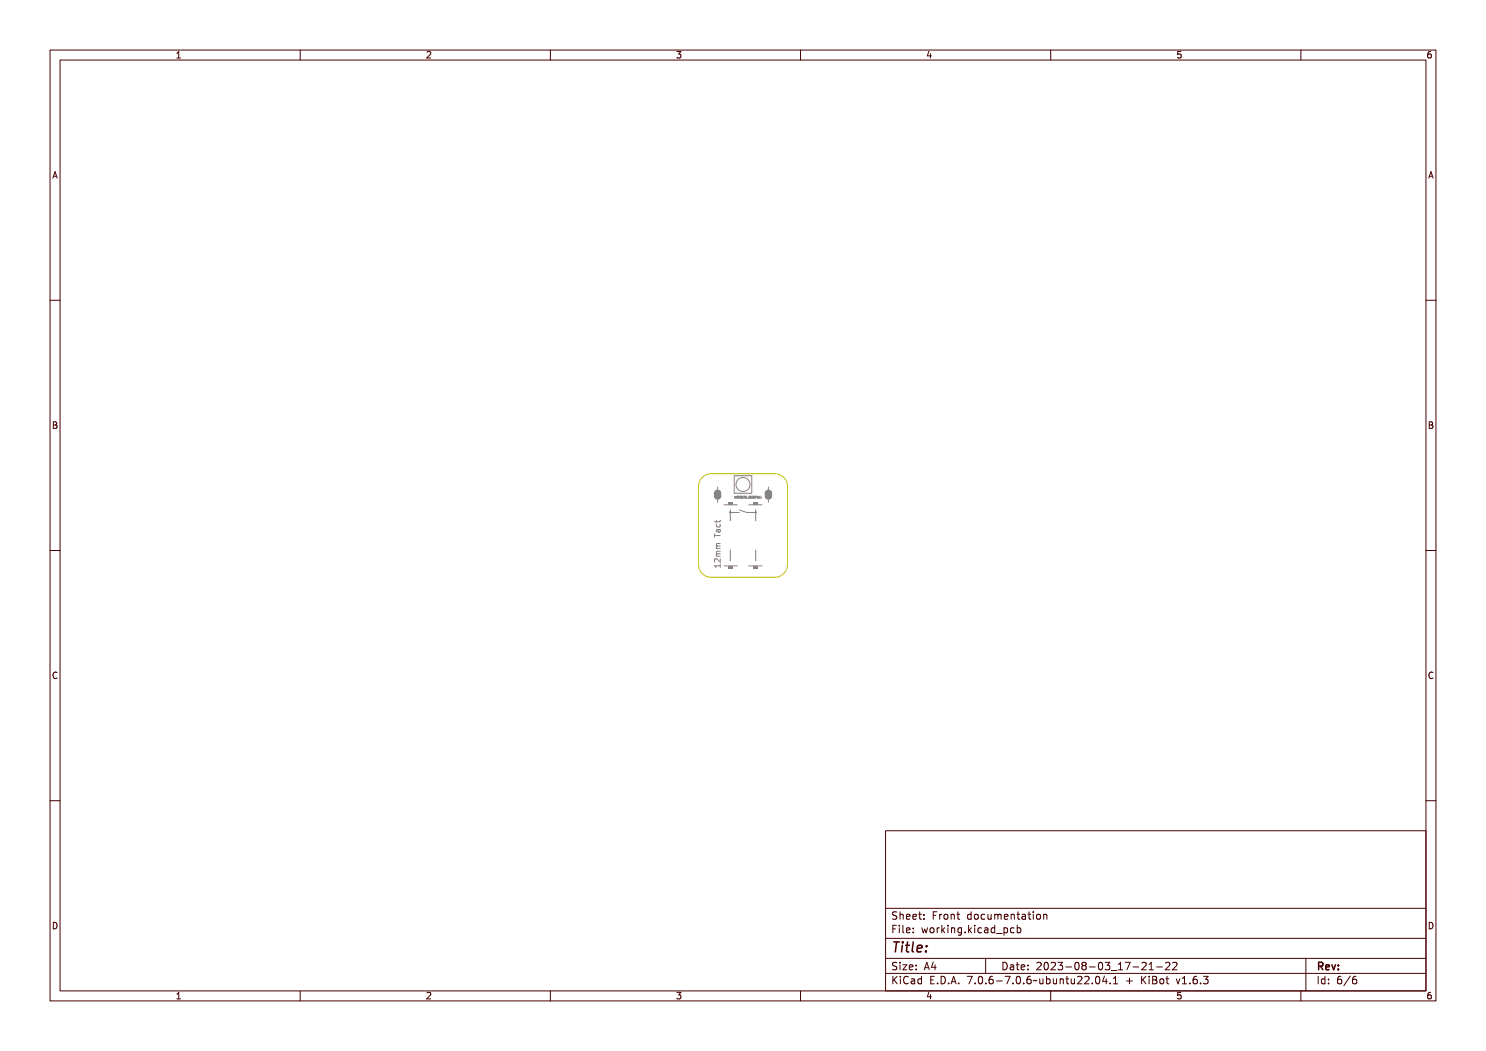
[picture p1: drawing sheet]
<svg xmlns="http://www.w3.org/2000/svg" width="297mm" height="210mm" viewBox="0 0 297 210" stroke-linecap="round" stroke-linejoin="round" font-family="sans-serif">
<g fill="none" stroke="#848484" stroke-width=".2">
<path d="M146.7 99.2l.1 .3v-.2l.1 .2 .1-.3v.3l-.1-.2-.1 .2zM147.1 99.2h.2l-.2 .1 .2 .2h-.2l.1-.1zM147.4 99.2a.16 .16 0 0 1 .2 .1 .16 .16 0 0 1-.2 .2h.2h-.2l.1-.2zM147.7 99.2h.2l-.1 .3h-.2zM148 99.2h.1l.1 .3h-.2zM148.2 99.2a.16 .16 0 0 1 .3 .1 .16 .16 0 0 1-.2 .2h.2h-.3l.2-.2zM148.5 99.2h.2v.3h-.2zM148.6 99.4l.1 .1zM148.6 99.2l.1 .1zM148.8 99.6l.3 .1zM149.1 99.2h.2v.3h-.2l.2-.1zM149.4 99.2h.2h-.1a.16 .16 0 0 1 .1 .2 .16 .16 0 0 1-.2 .1l.2-.1h-.2z"/>
<path d="M149.7 99.2h.2v.3h-.2l.2-.1zM150 99.2h.2h-.1a.16 .16 0 0 1 .1 .2 .16 .16 0 0 1-.2 .1l.2-.1h-.2zM150.3 99.2h.2h-.1l.1 .1-.1 .2zM150.6 99.2l.1 .3 .1-.3v.3h-.2zM150.9 99.2l.1 .3h.1h-.2zM151.2 99.2l.1 .3h.1h-.2zM151.8 99.2v.3h.2M152.1 99.2v.3h.2M142.8 106.7v.6M142.8 107h1.1M142.9 111.5h1v-.2h.1v.6h-.1v-.2h-.9l.1 .3h-.2zM142.9 106.6h.1v.4h1v.1h-1v.4h-.1z"/>
<path d="M142.9 110.5a.72 .72 0 0 1 1 .4v-.5h.1v.7l-.6-.4a.28 .28 0 0 0-.4 0 .28 .28 0 0 0 .1 .4l-.2-.2zM143.2 109.5l.8-.1v.2l-.8 .1 .8 .1v.1l-.8 .1 .8 .1v.1h-.8zM143.2 108.6l.8-.1v.1l-.8 .1 .8 .1v.2h-.8l.8 .1v.2h-.8zM143.2 103.9l.1 .4h.5l.2-.4v.4l-.1 .1h-.6l-.1 .2v-.2h-.3v-.1h.3zM143.2 111.1h.7M143.2 104v.4M143.2 109.6h.7M143.2 104.9h.1a.31 .31 0 0 0 .1 .4 .31 .31 0 0 0 .4 0 .31 .31 0 0 0 0-.4h.2a.43 .43 0 0 1-.4 .6 .43 .43 0 0 1-.4-.6zM143.2 105.9l.8-.1-.1 .1a.29 .29 0 0 1 .1 .4 .29 .29 0 0 1-.4 .2 .29 .29 0 0 1-.1-.4v-.2l-.2 .1v.4h-.1zM143.2 104.8v.3l.2 .2 .5-.1v-.4M143.3 110.6l-.1 .2 .1 .3M143.3 109.1l-.1 .2 .1 .3"/>
<path d="M143.3 110.6h.6M143.3 109.1h.6M143.5 105.8l.2 .5 .2-.1v-.4M143.9 104l-.1 .3h-1M143.9 111.6v.7l-.8-.7-.3 .3 .1 .4M143.9 112.7v.7M143.9 113.1h-1.1l.3 .3M143.9 105.8l-.7 .1v.4M143.9 108.6l-.7 .1v.2l.1 .2M143.9 110.1l-.7 .1v.3l.1 .1M144.7 113.1h2.7M144.7 100.9h2.7"/>
<path d="M146 101.9v2.2M146 109.9v2.2M146 102.4h1.7M147.7 101.9l1.6 .5h1.7M149.6 113.1h2.7M149.6 100.9h2.7M151 101.9v2.2M151 109.9v2.2"/>
<circle cx="147.8" cy="99.3" r=".06"/>
<circle cx="147.8" cy="99.4" r=".07"/>
<circle cx="143.7" cy="106.2" r=".19"/>
<circle cx="146" cy="102.4" r=".13"/>
<circle cx="151" cy="102.4" r=".13"/>
</g>
<g fill="#848484">
<path d="M150.5 100.4h.9v.5h-.9z" fill-rule="evenodd"/>
<path d="M145.6 100.4h.9v.5h-.9z" fill-rule="evenodd"/>
<path d="M150.5 113.1h.9v.5h-.9z" fill-rule="evenodd"/>
<path d="M145.6 113.1h.9v.5h-.9z" fill-rule="evenodd"/>
</g>
<g fill="none" stroke="#848484" stroke-width=".2">
<path d="M143.4 97.3v.5M143.4 99.9v.5M146.8 95.1h3.5v3.5h-3.5zM153.6 97.3v.5M153.6 99.9v.5"/>
<circle cx="148.5" cy="96.8" r="1.4"/>
</g>
<path d="M143.3 99.1l.1 .1 .1-.1M143.3 98.6l.1-.1 .1 .1M153.5 99.1l.1 .1 .1-.1M153.5 98.6l.1-.1 .1 .1" fill="none" stroke="#848484" stroke-width="1.3"/>
<path d="M140.2 95.6a2.54 2.54 0 0 1 2-.9h12.7a2.54 2.54 0 0 1 2.5 2.5v15.6a2.54 2.54 0 0 1-2.5 2.6h-12.7a2.54 2.54 0 0 1-2.6-2.6v-15.6l.1-.6z" fill="none" stroke="#c2c200" stroke-width=".2"/>
<g fill="none" stroke="#480000" stroke-width=".2">
<path d="M10 10h277v190h-277zM12 12h273v186h-273zM60 10v2M110 10v2M160 10v2M210 10v2M260 10v2M10 60h2M285 60h2M10 110h2M285 110h2M10 160h2"/>
<path d="M285 160h2M177 166h108v32h-108zM60 198v2M110 198v2M160 198v2M177 181.5h108M177 187.5h108M177 191.5h108M177 194.5h108M178.1 195.2h.2v.6l.6-.6h.3l-.6 .6 .6 .8h-.2l-.5-.7-.2 .2v.5h-.2zM178.2 185h.9v.2h-.7v.4h.6v.2h-.6v.7h-.2zM178.3 182.4l.5-.1h.2v.2a.31 .31 0 0 0-.5-.1 .31 .31 0 0 0 0 .5 .5 .5 0 0 1 .6 .6 .5 .5 0 0 1-.8 .2l-.1-.2a.34 .34 0 0 0 .4 .1 .34 .34 0 0 0 .1-.5 .47 .47 0 0 1-.5-.2 .47 .47 0 0 1 .1-.5z"/>
<path d="M178.3 192.5l.5-.1h.2v.2a.31 .31 0 0 0-.5-.1 .31 .31 0 0 0 0 .5 .5 .5 0 0 1 .6 .6 .5 .5 0 0 1-.8 .2l-.1-.2a.34 .34 0 0 0 .4 .1 .34 .34 0 0 0 .1-.5 .47 .47 0 0 1-.5-.2 .47 .47 0 0 1 .1-.5zM179.4 182.2h.2v.6a.35 .35 0 0 1 .4-.1 .35 .35 0 0 1 .2 .4v.6h-.2v-.8h-.4v.8h-.2zM179.5 185.4h.4v.9h.4v.2h-.9v-.2h.3v-.8h-.2zM179.5 192.8h.4v.9h.4v.1h-.9v-.1h.3v-.8h-.2zM179.5 195.6h.4v.9h.4v.1h-.9v-.1h.3v-.8h-.2zM179.7 184.9h.2v.3h-.2zM179.7 192.3h.2v.3h-.2zM179.7 195.1h.2v.3h-.2zM180.6 184.9h.4v1.3l.4 .1v.2l-.5-.2v-1.2h-.3zM180.6 192.8h.8l-.6 .9h.6v.1h-.8l.6-.9h-.6zM180.7 182.8l.1-.1a.49 .49 0 0 1 .5 0 .49 .49 0 0 1 .2 .5h-.8a.42 .42 0 0 0 .3 .4 .42 .42 0 0 0 .4-.1 .47 .47 0 0 1-.4 .3 .47 .47 0 0 1-.4-.3zM180.7 195.4a.4 .4 0 0 1 .4-.3 .4 .4 0 0 1 .4 .3 .56 .56 0 0 0-.8 .4 .56 .56 0 0 0 .5 .7l.3-.1a.43 .43 0 0 1-.5 .3 .43 .43 0 0 1-.4-.4v-.6z"/>
<path d="M180.8 182.9l.4-.1 .1 .3h-.6zM181.8 195.6l.3-.1a.43 .43 0 0 1 .5 .5v.6h-.1v-.1a.38 .38 0 0 1-.5 .2 .38 .38 0 0 1-.2-.5 .38 .38 0 0 1 .4-.2h.3a.35 .35 0 0 0-.3-.4 .35 .35 0 0 0-.4 .2zM181.9 182.8l.1-.1a.49 .49 0 0 1 .5 0 .49 .49 0 0 1 .2 .5h-.8a.42 .42 0 0 0 .3 .4 .42 .42 0 0 0 .5-.1 .47 .47 0 0 1-.5 .3 .47 .47 0 0 1-.4-.3zM181.9 185.5l.1-.1a.49 .49 0 0 1 .5 0 .49 .49 0 0 1 .2 .5h-.8a.42 .42 0 0 0 .3 .4 .42 .42 0 0 0 .5-.1 .47 .47 0 0 1-.5 .3 .47 .47 0 0 1-.4-.3zM181.9 192.9l.1-.1a.49 .49 0 0 1 .5 0 .49 .49 0 0 1 .2 .5h-.8a.42 .42 0 0 0 .3 .4 .42 .42 0 0 0 .5-.1 .47 .47 0 0 1-.5 .3 .47 .47 0 0 1-.4-.3zM182 196.2l.5-.1a.31 .31 0 0 1-.2 .4 .31 .31 0 0 1-.4-.1zM182 182.9l.4-.1 .1 .3h-.6zM182 185.6l.4-.1 .1 .3h-.6zM182 193l.4-.1 .1 .3h-.6zM183 195.7l.4-.2 .2 .2v-.6h.2v1.5h-.2v-.1a.42 .42 0 0 1-.5 .1 .42 .42 0 0 1-.2-.5zM183.2 195.8l.1-.1a.4 .4 0 0 1 .3 .4 .4 .4 0 0 1-.3 .4l-.2-.2zM183.2 182.3h.2v.4h.4v.1h-.4v.7l.4 .1v.1h-.4l-.1-.1-.1-.8h-.3v-.1h.3z"/>
<path d="M183.3 185.4h.2v.3h-.2zM183.3 186.2h.2v.3h-.2zM183.3 192.8h.2v.3h-.2zM183.3 193.6h.2v.2h-.2zM184.5 182.7h.2v.3h-.2zM184.5 183.5h.2v.2h-.2zM185.2 185.4h.2l.2 .8 .1-.5h.2l.2 .5 .1-.8h.2l-.2 1.1h-.2l-.2-.7-.2 .7h-.1zM185.4 195.2h.9v.2h-.7v.4h.6v.2h-.6v.5h.7v.1h-.9zM185.7 192.4h.2l.5 1.4h-.2l-.1-.3h-.5l-.1 .3h-.2zM185.8 192.6l.2 .7h-.4zM186.6 182.3h.9v.2h-.7v.4h.6v.2h-.6v.6h-.2zM186.8 185.6l.1-.1a.39 .39 0 0 1 .4 .4 .39 .39 0 0 1-.4 .4l-.1-.2z"/>
<path d="M186.9 196.4h.2v.2h-.2zM187.1 192.4h.2v.9h.2v.2h-.2v.3h-.2v-.3h-.6zM187.1 192.6v.7h-.4zM187.8 195.2a.76 .76 0 0 1 .9 .7 .76 .76 0 0 1-.9 .7zM188 195.4a.57 .57 0 0 1 .5 .5 .57 .57 0 0 1-.5 .6zM188 182.7h.2v.2v-.1a.29 .29 0 0 1 .3-.2 .29 .29 0 0 1 .3 .3 .37 .37 0 0 0-.5-.1 .37 .37 0 0 0-.1 .4v.5h-.2zM188 185.4h.2v.2v-.1a.29 .29 0 0 1 .3-.2 .29 .29 0 0 1 .3 .3 .37 .37 0 0 0-.5-.1 .37 .37 0 0 0-.1 .4v.6h-.2zM189.1 184.9h.1v.9l.5-.4h.2l-.4 .4 .5 .7h-.2l-.4-.6-.2 .1v.5h-.1zM189.2 182.9l.1-.1a.39 .39 0 0 1 .4 .4 .39 .39 0 0 1-.4 .4l-.1-.2zM189.3 196.4h.3v.2h-.3zM190.2 182.7h.2v.1a.35 .35 0 0 1 .4-.1 .35 .35 0 0 1 .3 .4v.6h-.2l-.1-.8h-.3l-.1 .8h-.2zM190.3 185.4h.4v.9h.4v.2h-.9v-.2h.4v-.8h-.3z"/>
<path d="M190.5 195.2h.3l.4 1.4h-.2l-.1-.3h-.5l-.1 .3h-.2zM190.6 184.9h.1v.3h-.1zM190.6 195.4l.2 .7h-.4zM191.4 185.4h.2v.1a.35 .35 0 0 1 .4-.1 .35 .35 0 0 1 .3 .4v.7h-.2l-.1-.9h-.3l-.1 .9h-.2zM191.7 182.3h.1v.4h.4v.1h-.4v.7l.4 .1v.1h-.4l-.1-.1v-.8h-.3v-.1h.3zM191.7 196.4h.3v.2h-.3zM192.7 185.5l.3-.2 .3 .2v-.1h.2v1a.53 .53 0 0 1-.8 .4v-.2a.36 .36 0 0 0 .4 .1 .36 .36 0 0 0 .2-.4l-.1 .1a.53 .53 0 0 1-.7-.3 .53 .53 0 0 1 .2-.6zM192.8 185.6l.1-.1a.39 .39 0 0 1 .4 .4 .39 .39 0 0 1-.4 .4l-.1-.2zM193.8 195.2h.9l-.5 1.4h-.2l.5-1.2h-.7zM193.9 182.8l.3-.2 .3 .2v-.6h.2v1.5h-.2v-.1a.42 .42 0 0 1-.6 .1 .42 .42 0 0 1-.1-.5zM194.1 182.8a.4 .4 0 0 1 .4 .4 .4 .4 0 0 1-.4 .4l-.2-.4zM194.1 186.2h.3v.3h-.3z"/>
<path d="M195.1 184.9h.2v.9l.4-.4h.3l-.5 .4 .5 .7h-.2l-.4-.6-.1 .1v.5h-.2zM195.2 182.9l.1-.1a.39 .39 0 0 1 .4 .4 .39 .39 0 0 1-.4 .4l-.1-.2zM195.3 196.4h.3v.2h-.3zM196.3 185.4h.5v.9h.3v.2h-.9v-.2h.4v-.8h-.3zM196.3 195.4a.57 .57 0 0 1 .7 0 .57 .57 0 0 1 .1 .8 .5 .5 0 0 1-.6 .5 .5 .5 0 0 1-.3-.8zM196.4 182.8a.39 .39 0 0 1 .4-.2 .39 .39 0 0 1 .3 .3 .4 .4 0 0 0-.6 0 .4 .4 0 0 0 0 .6 .4 .4 0 0 0 .6 0 .45 .45 0 0 1-.6 .3 .45 .45 0 0 1-.3-.6zM196.5 195.4a.61 .61 0 0 1 .4 1l-.1 .1a.61 .61 0 0 1-.4-1zM196.6 184.9h.2v.3h-.2zM197 191.5v3M197.4 182.7h.2v.8l.2 .1 .3-.2v-.7h.2v1h-.2v-.1a.35 .35 0 0 1-.4 .2 .35 .35 0 0 1-.3-.5zM197.6 185.5a.39 .39 0 0 1 .4-.2 .39 .39 0 0 1 .3 .3 .4 .4 0 0 0-.6 0 .4 .4 0 0 0 0 .6 .4 .4 0 0 0 .6 0 .45 .45 0 0 1-.6 .3 .45 .45 0 0 1-.3-.6zM197.7 196.4h.3v.2h-.3z"/>
<path d="M198.6 182.7l.5 .1 .3-.1 .2 1h-.2l-.1-.9-.2 .1v.8h-.1l-.2-.9-.1 .9h-.1zM198.7 185.4l.2-.1a.43 .43 0 0 1 .6 .5v.7h-.2v-.2a.38 .38 0 0 1-.5 .2 .38 .38 0 0 1-.2-.5 .38 .38 0 0 1 .5-.2h.2a.35 .35 0 0 0-.3-.4 .35 .35 0 0 0-.3 .2zM198.7 195.4a.38 .38 0 0 1 .4-.3 .38 .38 0 0 1 .3 .3 .43 .43 0 0 0-.5 0 .43 .43 0 0 0-.1 .5 .46 .46 0 0 1 .7 .1 .46 .46 0 0 1-.2 .6 .46 .46 0 0 1-.7-.2zM198.8 186l.5-.1a.31 .31 0 0 1-.1 .4 .31 .31 0 0 1-.4-.1zM199.9 185.5l.3-.2 .3 .2v-.6h.2v1.6h-.2v-.2a.42 .42 0 0 1-.5 .1 .42 .42 0 0 1-.2-.5zM199.9 182.8l.2-.1a.49 .49 0 0 1 .5 0 .49 .49 0 0 1 .1 .5h-.7a.42 .42 0 0 0 .2 .4 .42 .42 0 0 0 .5-.1 .47 .47 0 0 1-.4 .3 .47 .47 0 0 1-.5-.3zM200 196h.5v.2h-.5zM200 185.6l.1-.1a.39 .39 0 0 1 .4 .4 .39 .39 0 0 1-.4 .4l-.1-.2zM200.1 182.9l.3-.1 .2 .3h-.6zM200.1 192.4a.76 .76 0 0 1 1 .7 .76 .76 0 0 1-1 .7zM200.3 192.6a.57 .57 0 0 1 .6 .5 .57 .57 0 0 1-.6 .6zM200.9 186.8l1.2 .1z"/>
<path d="M201 195.2h.9l-.5 1.4h-.2l.5-1.2h-.7zM201.1 182.7h.1v.1a.35 .35 0 0 1 .5-.1 .35 .35 0 0 1 .2 .4v.6h-.2v-.8h-.4l-.1 .8h-.1zM201.4 192.8l.3-.1a.43 .43 0 0 1 .5 .5v.6h-.1v-.1a.38 .38 0 0 1-.5 .2 .38 .38 0 0 1-.2-.5 .38 .38 0 0 1 .4-.2h.3a.35 .35 0 0 0-.3-.4 .35 .35 0 0 0-.4 .2zM201.6 193.4l.5-.1a.31 .31 0 0 1-.2 .4 .31 .31 0 0 1-.4-.1zM202.2 185.4h.2v.1a.53 .53 0 0 1 .8 .3 .53 .53 0 0 1-.6 .7l-.2-.2v.6h-.2zM202.5 182.3h.2v.4h.4v.1h-.4v.7l.4 .1v.1h-.4l-.2-.1v-.8h-.3v-.1h.3zM202.5 185.6l.1-.1a.4 .4 0 0 1 .4 .4 .4 .4 0 0 1-.4 .4l-.2-.2zM202.5 196.4h.3v.2h-.3zM202.8 192.4h.2v.4h.4v.1h-.4v.7l.4 .1v.1h-.4l-.2-.1v-.8h-.3v-.1h.3zM203.5 182.7l.3-.1a.43 .43 0 0 1 .5 .5v.6h-.2v-.1a.38 .38 0 0 1-.5 .2 .38 .38 0 0 1-.2-.5 .38 .38 0 0 1 .5-.2h.2a.35 .35 0 0 0-.2-.4 .35 .35 0 0 0-.4 .2zM203.5 195.4a.57 .57 0 0 1 .8 0 .57 .57 0 0 1 0 .8 .5 .5 0 0 1-.6 .5 .5 .5 0 0 1-.3-.8zM203.6 185.5a.39 .39 0 0 1 .4-.2 .39 .39 0 0 1 .3 .3 .4 .4 0 0 0-.5 0 .4 .4 0 0 0 0 .6 .4 .4 0 0 0 .5 0 .45 .45 0 0 1-.6 .3 .45 .45 0 0 1-.2-.6z"/>
<path d="M203.7 183.3l.4-.1a.31 .31 0 0 1-.1 .4 .31 .31 0 0 1-.4-.1zM203.7 195.4a.61 .61 0 0 1 .4 1l-.1 .1a.61 .61 0 0 1-.3-1zM203.9 192.9l.1-.1a.49 .49 0 0 1 .5 0 .49 .49 0 0 1 .2 .5h-.8a.42 .42 0 0 0 .3 .4 .42 .42 0 0 0 .5-.1 .47 .47 0 0 1-.5 .3 .47 .47 0 0 1-.4-.3zM204 193l.4-.1 .1 .3h-.6zM204.7 184.9h.1v.6a.53 .53 0 0 1 .8 .3 .53 .53 0 0 1-.6 .7l-.2-.2v.2h-.1zM204.9 182.3h.2v.4h.4v.1h-.4v.7l.4 .1v.1h-.4l-.2-.1v-.8h-.3v-.1h.3zM204.9 185.6l.1-.1a.39 .39 0 0 1 .4 .4 .39 .39 0 0 1-.4 .4l-.1-.2zM204.9 196.4h.3v.2h-.3zM205.3 192.8h.2v.3h-.2zM205.3 193.6h.2v.2h-.2zM205.9 182.7h.5v.9h.3v.1h-.9v-.1h.4v-.8h-.3zM205.9 195.4a.38 .38 0 0 1 .4-.3 .38 .38 0 0 1 .3 .3 .43 .43 0 0 0-.5 0 .43 .43 0 0 0-.1 .5 .46 .46 0 0 1 .7 .1 .46 .46 0 0 1-.2 .6 .46 .46 0 0 1-.6-.2z"/>
<path d="M206.2 182.2h.2v.3h-.2zM207 196l1-.1a.49 .49 0 0 1-.8 .1l-.2 .2zM207.3 182.9l.1-.1a.39 .39 0 0 1 .4 .4 .39 .39 0 0 1-.4 .4l-.2-.2zM207.4 192.5a.53 .53 0 0 1 .8 .1 .53 .53 0 0 1-.3 .7l-.3 .4h.7v.1h-.9l.3-.5a.4 .4 0 0 0 .3-.4 .4 .4 0 0 0-.3-.4l-.3 .2zM208.3 182.7h.1v.1a.35 .35 0 0 1 .5-.1 .35 .35 0 0 1 .2 .4v.6h-.2v-.8h-.4l-.1 .8h-.1zM208.3 195.6h.1l.1 .8 .2 .1 .2-.2v-.7h.2v1h-.2v-.1a.35 .35 0 0 1-.4 .2 .35 .35 0 0 1-.2-.5zM208.7 192.6a.57 .57 0 0 1 .7 0 .57 .57 0 0 1 .1 .8 .5 .5 0 0 1-.6 .5 .5 .5 0 0 1-.3-.8zM208.9 192.6a.61 .61 0 0 1 .3 1l-.1 .1a.61 .61 0 0 1-.3-1zM209.5 195.1h.2v.6a.53 .53 0 0 1 .7 .3 .53 .53 0 0 1-.6 .7l-.1-.2v.1h-.2zM209.7 195.8l.1-.1a.4 .4 0 0 1 .4 .4 .4 .4 0 0 1-.4 .4l-.1-.2zM209.8 192.5a.53 .53 0 0 1 .8 .1 .53 .53 0 0 1-.3 .7l-.3 .4h.7v.1h-.9l.3-.5a.4 .4 0 0 0 .3-.4 .4 .4 0 0 0-.3-.4l-.3 .2zM210 198v2"/>
<path d="M210.7 195.6h.2v.8l.2 .1 .2-.2v-.7h.2v1h-.2v-.1a.35 .35 0 0 1-.4 .2 .35 .35 0 0 1-.2-.5zM211 192.4a.46 .46 0 0 1 .6 0 .46 .46 0 0 1 .1 .6l-.1 .1a.47 .47 0 0 1 .2 .7 .47 .47 0 0 1-.7 0l-.1-.2a.35 .35 0 0 0 .5 .1 .35 .35 0 0 0 0-.5h-.3v-.2a.29 .29 0 0 0 .4-.1 .29 .29 0 0 0-.1-.4 .29 .29 0 0 0-.4 .1h-.1zM211.9 195.6h.2v.1a.35 .35 0 0 1 .4-.1 .35 .35 0 0 1 .2 .4v.6h-.2v-.8h-.4v.8h-.2zM212.4 193.2h.5v.2h-.5zM213.3 195.2h.2v.4h.4v.1h-.4v.7l.4 .1v.1h-.4l-.2-.1v-.8h-.3v-.1h.3zM213.5 192.6a.57 .57 0 0 1 .7 0 .57 .57 0 0 1 .1 .8 .5 .5 0 0 1-.6 .5 .5 .5 0 0 1-.3-.8zM213.7 192.6a.61 .61 0 0 1 .3 1v.1a.61 .61 0 0 1-.4-1zM214.3 195.6h.2v.8l.2 .1 .2-.2v-.7h.2v1h-.2v-.1a.35 .35 0 0 1-.4 .2 .35 .35 0 0 1-.2-.5zM214.7 192.5a.41 .41 0 0 1 .7-.1 .41 .41 0 0 1-.2 .7 .42 .42 0 0 1 .2 .6 .42 .42 0 0 1-.7 0 .42 .42 0 0 1 .2-.6l-.3-.2zM215.5 195.3a.53 .53 0 0 1 .8 .1 .53 .53 0 0 1-.3 .7l-.3 .4h.6v.1h-.9l.4-.5a.4 .4 0 0 0 .3-.4 .4 .4 0 0 0-.3-.4l-.3 .2zM216 193.2h.5v.2h-.5zM216.7 195.3a.53 .53 0 0 1 .8 .1 .53 .53 0 0 1-.3 .7l-.3 .4h.6v.1h-.9l.4-.5a.4 .4 0 0 0 .3-.4 .4 .4 0 0 0-.3-.4l-.3 .2z"/>
<path d="M217.1 192.6a.57 .57 0 0 1 .7 0 .57 .57 0 0 1 .1 .8 .5 .5 0 0 1-.6 .5 .5 .5 0 0 1-.3-.8zM217.3 192.6a.61 .61 0 0 1 .3 1v.1a.61 .61 0 0 1-.4-1zM218.2 196.4h.2v.2h-.2zM218.2 192.4a.46 .46 0 0 1 .6 0 .46 .46 0 0 1 .1 .6l-.1 .1a.47 .47 0 0 1 .2 .7 .47 .47 0 0 1-.7 0l-.1-.2a.35 .35 0 0 0 .5 .1 .35 .35 0 0 0 0-.5h-.3v-.2a.29 .29 0 0 0 .4-.1 .29 .29 0 0 0-.1-.4 .29 .29 0 0 0-.4 .1h-.1zM219.2 195.4a.57 .57 0 0 1 .7 0 .57 .57 0 0 1 .1 .8 .5 .5 0 0 1-.7 .5 .5 .5 0 0 1-.3-.8zM219.2 194.2l1.3 .1zM219.4 195.4a.61 .61 0 0 1 .3 1l-.1 .1a.61 .61 0 0 1-.3-1zM220.7 192.5l.5-.1v1.3h.3v.1h-.8v-.1h.3v-1.1h-.3zM220.8 195.2h.2v.9h.2v.2h-.2v.3h-.2v-.3h-.6zM220.8 195.4v.7h-.4zM221.8 196.4h.2v.2h-.2zM221.8 192.4h.9l-.5 1.4h-.2l.5-1.2h-.7z"/>
<path d="M222.8 195.3l.5-.1v1.3h.3v.1h-.8v-.1h.3v-1.1h-.3zM223.2 193.2h.5v.2h-.5zM224.2 192.5a.53 .53 0 0 1 .8 .1 .53 .53 0 0 1-.3 .7l-.3 .4h.7v.1h-.9l.3-.5a.4 .4 0 0 0 .4-.4 .4 .4 0 0 0-.4-.4l-.3 .2zM225.4 195.5h.2v.4h.4v.2h-.4v.4h-.2v-.4h-.4v-.2h.4zM225.5 192.5l.5-.1v1.3h.3v.1h-.8v-.1h.3v-1.1h-.3zM226.8 193.2h.5v.2h-.5zM227.5 195.2h.2v.6l.6-.6h.2l-.6 .6 .6 .8h-.2l-.5-.7-.1 .2v.5h-.2zM227.8 192.5a.53 .53 0 0 1 .8 .1 .53 .53 0 0 1-.2 .7l-.4 .4h.7v.1h-.9l.3-.5a.4 .4 0 0 0 .4-.4 .4 .4 0 0 0-.4-.4l-.3 .2zM228.8 195.6h.4v.9h.4v.1h-.9v-.1h.4v-.8h-.3zM229 192.5a.53 .53 0 0 1 .8 .1 .53 .53 0 0 1-.2 .7l-.4 .4h.7v.1h-.9l.3-.5a.4 .4 0 0 0 .4-.4 .4 .4 0 0 0-.4-.4l-.3 .2zM229.1 195.1h.1v.3h-.1zM229.9 195.2h.4a.35 .35 0 0 1 .5 .2 .35 .35 0 0 1-.3 .5 .41 .41 0 0 1 .3 .5 .41 .41 0 0 1-.5 .2h-.4z"/>
<path d="M230.1 196h.2a.27 .27 0 0 1 .3 .2 .27 .27 0 0 1-.3 .3h-.2zM230.1 195.4h.2a.23 .23 0 0 1 .3 .2 .23 .23 0 0 1-.3 .2h-.2zM231.2 193.2h1.1M231.3 195.8l.1-.1a.39 .39 0 0 1 .4 .4 .39 .39 0 0 1-.4 .4l-.1-.2zM232.6 195.2h.1v.4h.4v.1h-.4l.1 .7 .3 .1v.1h-.3l-.2-.1v-.8h-.3v-.1h.3zM233 192.4l.5-.1 .3 .4-.9 1.1h.9M234.4 192.4l.6-.1 .2 .4-.9 1.1h.9M234.6 195.6h.2l.3 .9 .4-.9h.2l-.4 1h-.3zM236 195.3l.5-.1v1.3h.3v.1h-.8v-.1h.3v-1.1h-.3zM237.4 196.4h.3v.2h-.3zM238.4 195.4a.38 .38 0 0 1 .4-.3 .38 .38 0 0 1 .3 .3 .43 .43 0 0 0-.5 0 .43 .43 0 0 0-.1 .5 .46 .46 0 0 1 .7 .1 .46 .46 0 0 1-.2 .6 .46 .46 0 0 1-.7-.2zM239.8 196.4h.3v.2h-.3z"/>
<path d="M240.7 195.2a.46 .46 0 0 1 .6 0 .46 .46 0 0 1 .1 .6l-.1 .1a.47 .47 0 0 1 .2 .7 .47 .47 0 0 1-.7 0l-.1-.2a.35 .35 0 0 0 .5 .1 .35 .35 0 0 0 0-.5l-.3-.1v-.1a.29 .29 0 0 0 .4-.1 .29 .29 0 0 0-.1-.4 .29 .29 0 0 0-.4 .1h-.1zM260 198v2M261 191.5v6.5M263.2 195.2h.8v.2h-.3v1.1h.3v.1h-.8v-.1h.3v-1.1h-.3zM264.4 195.7l.3-.2 .3 .2v-.6h.2v1.5h-.2v-.1a.42 .42 0 0 1-.5 .1 .42 .42 0 0 1-.2-.5zM264.6 195.8l.1-.1a.4 .4 0 0 1 .3 .4 .4 .4 0 0 1-.3 .4l-.2-.2zM265.9 195.6h.2v.3h-.2zM265.9 196.4h.2v.2h-.2zM268.1 195.4a.38 .38 0 0 1 .3-.3 .38 .38 0 0 1 .4 .3 .43 .43 0 0 0-.5 0 .43 .43 0 0 0-.2 .5 .46 .46 0 0 1 .7 .1 .46 .46 0 0 1-.2 .6 .46 .46 0 0 1-.6-.2zM269.9 195.2h.2l-.8 1.6h-.2zM270.5 195.4a.38 .38 0 0 1 .4-.3 .38 .38 0 0 1 .3 .3 .43 .43 0 0 0-.5 0 .43 .43 0 0 0-.2 .5 .46 .46 0 0 1 .7 .1 .46 .46 0 0 1-.2 .6 .46 .46 0 0 1-.6-.2z"/>
<circle cx="187" cy="185.9" r=".53"/>
<circle cx="189.4" cy="183.2" r=".53"/>
<circle cx="195.4" cy="183.2" r=".53"/>
<circle cx="196.7" cy="195.9" r=".13"/>
<circle cx="199.1" cy="196.2" r=".32"/>
<circle cx="203.9" cy="195.9" r=".13"/>
<circle cx="206.3" cy="196.2" r=".32"/>
<circle cx="207.4" cy="183.2" r=".53"/>
<circle cx="209" cy="193.1" r=".13"/>
<circle cx="213.8" cy="193.1" r=".13"/>
<circle cx="215" cy="193.4" r=".29"/>
<circle cx="215" cy="192.8" r=".25"/>
<circle cx="217.4" cy="193.1" r=".13"/>
<circle cx="219.5" cy="195.9" r=".13"/>
<circle cx="231.5" cy="196.1" r=".53"/>
<circle cx="238.8" cy="196.2" r=".32"/>
<circle cx="268.5" cy="196.2" r=".32"/>
<circle cx="270.9" cy="196.2" r=".32"/>
</g>
<g fill="none" stroke="#480000" stroke-width=".3">
<path d="M178.1 188.4h1.4v.2h-.6v1.7h-.2v-1.7h-.6zM179.9 188.8h.7v1.3h.4v.2h-1.2v-.2h.5v-1.1h-.4zM180.3 188.3h.3v.3h-.3zM181.8 188.4h.2v.4h.6v.2h-.6v1l.6 .1v.2a.55 .55 0 0 1-.8-.5v-.8h-.4v-.2h.4zM183 188.3h.6l.1 1.6 .1 .2h.4v.2a.54 .54 0 0 1-.8-.5v-1.4h-.4zM184.8 189a.65 .65 0 0 1 .8-.1 .65 .65 0 0 1 .3 .7h-1.1a.56 .56 0 0 0 .4 .5 .56 .56 0 0 0 .6-.1v.2a.81 .81 0 0 1-1.1-.1 .81 .81 0 0 1 .1-1.1zM185 189.1l.4-.1 .2 .4h-.8zM186.7 188.9h.3v.4h-.3zM186.7 189.9h.3v.4h-.3zM263.1 192.4a.73 .73 0 0 1 .9 .2v.3l-.3 .3 .5 .6h-.2l-.3-.4-.2-.2h-.2v.6h-.2zM263.3 192.6h.2a.26 .26 0 0 1 .3 .2 .26 .26 0 0 1-.2 .3h-.3zM264.5 192.9l.1-.1a.49 .49 0 0 1 .5 0 .49 .49 0 0 1 .2 .5h-.8a.42 .42 0 0 0 .3 .4 .42 .42 0 0 0 .4-.1 .47 .47 0 0 1-.4 .3 .47 .47 0 0 1-.4-.3z"/>
<path d="M264.6 193l.3-.1 .2 .3h-.6zM265.5 192.8h.2l.3 .9 .3-.9h.2l-.4 1h-.2zM267.1 192.8h.2v.3h-.2zM267.1 193.6h.2v.2h-.2z"/>
</g>
<text font-size="2.7" fill="#480000" x="178" y="190.3">Title:</text>
<g font-size="2" fill="#480000">
<text x="178" y="183.7">Sheet: Front documentation</text>
<text x="178" y="186.5">File: working.kicad_pcb</text>
<text x="178" y="193.9">Size: A4</text>
<text x="178" y="196.6">KiCad E.D.A. 7.0.6-7.0.6~ubuntu22.04.1 + KiBot v1.6.3</text>
<text x="200" y="193.9">Date: 2023-08-03_17-21-22</text>
<text x="263" y="196.6">Id: 6/6</text>
<text x="263" y="193.9">Rev:</text>
</g>
<g font-size="1.7" fill="#480000">
<text x="35" y="11.7">1</text>
<text x="85" y="11.7">2</text>
<text x="135" y="11.7">3</text>
<text x="185" y="11.7">4</text>
<text x="235" y="11.7">5</text>
<text x="285" y="11.7">6</text>
<text x="10.5" y="35.7">A</text>
<text x="285.5" y="35.7">A</text>
<text x="10.5" y="85.6">B</text>
<text x="285.5" y="85.6">B</text>
<text x="10.5" y="135.7">C</text>
<text x="285.5" y="135.7">C</text>
<text x="10.5" y="185.6">D</text>
<text x="285.5" y="185.6">D</text>
<text x="35" y="199.7">1</text>
<text x="85" y="199.7">2</text>
<text x="135" y="199.7">3</text>
<text x="185" y="199.7">4</text>
<text x="235" y="199.7">5</text>
<text x="285" y="199.7">6</text>
</g>
<text font-size=".5" fill="#848484" x="146.7" y="99.5">WS2812B_3535FULL</text>
</svg>
